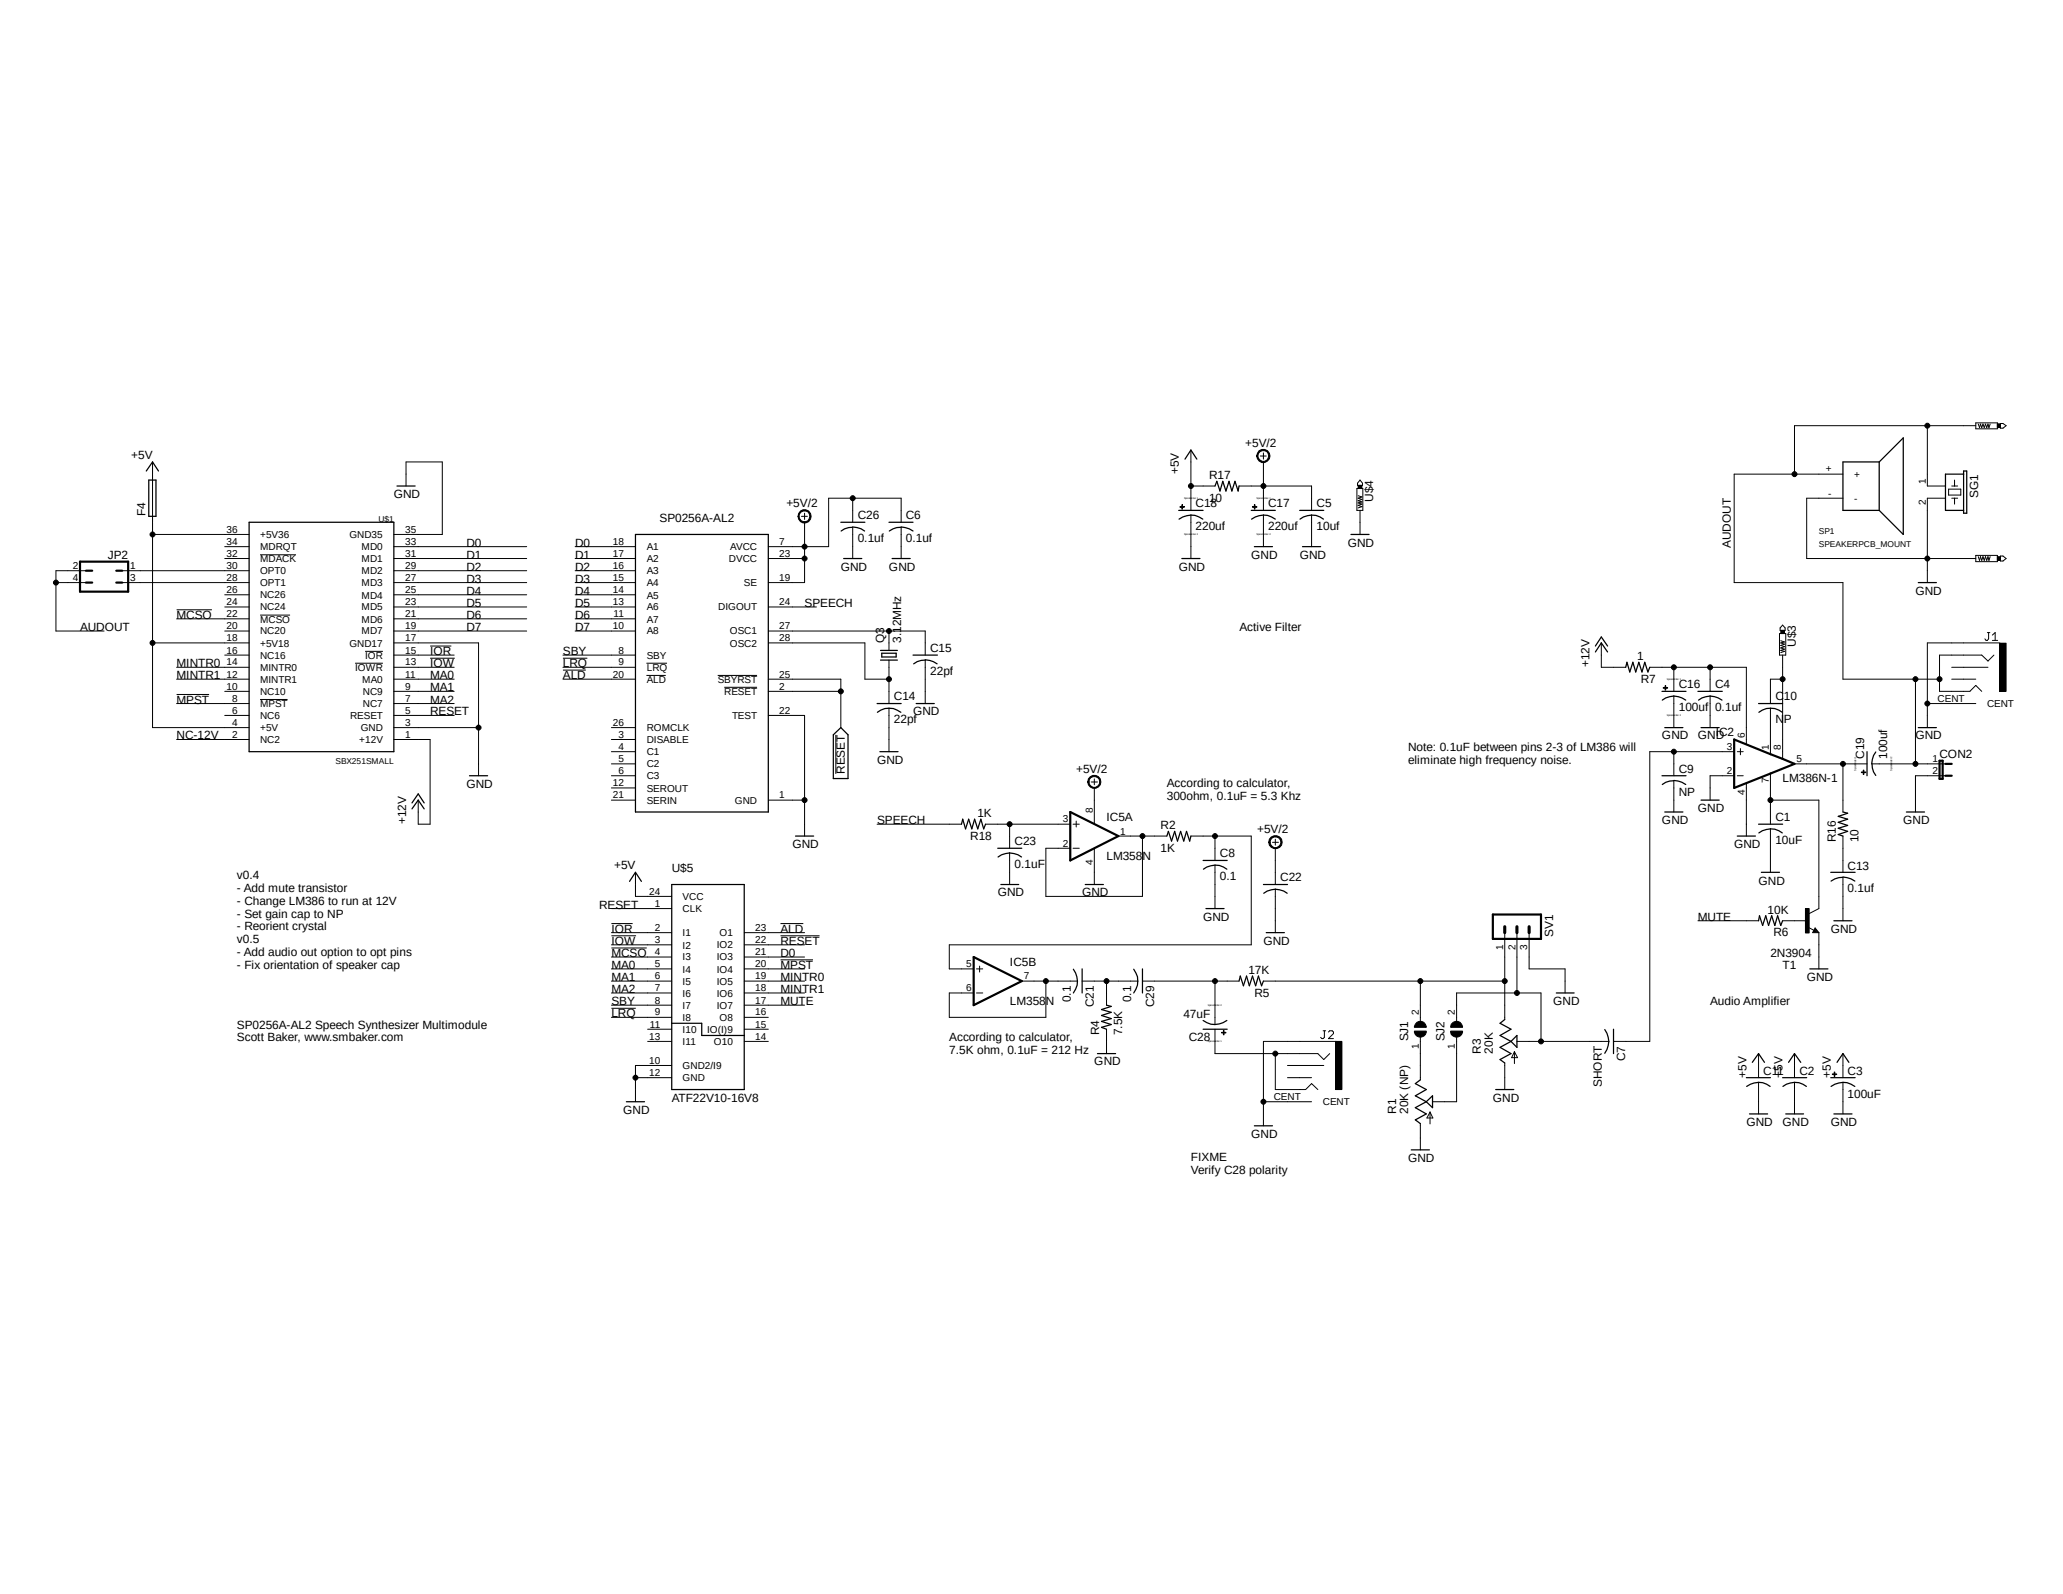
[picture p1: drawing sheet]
<svg xmlns="http://www.w3.org/2000/svg" width="279mm" height="216mm" viewBox="0 0 279 216" stroke-linecap="round" stroke-linejoin="round" font-family="sans-serif">
<path d="M6.4 56.4l266.6 103.1M273 56.4l-266.6 103.1" fill="none" stroke="#fff" stroke-width=".14"/>
<g fill="none" stroke="#000" stroke-width=".14">
<path d="M261 57.7v8.1h2.5M267.6 57.7h-24.6v6.5M267.6 57.3h2.9v.8h-2.9zM267.9 57.4l.2 .5 .1-.5 .2 .5 .2-.5 .1 .5 .2-.5 .2 .5 .1-.5 .2 .5 .1-.5M270.5 57.4h.4v.5h-.4zM270.9 57.4h.4l.4 .3-.4 .3h-.4zM7.6 78.9h4M11.6 77.3h-4v8.2h6.5M16.6 77.3h17.1M16.6 78.9h17.1M20.7 62.6v36h13M20.7 72.4h13"/>
<path d="M30.4 74h3.3M30.4 75.6h3.3M35.2 75.1h4.9M53.3 74h18M53.3 75.6h18M53.3 77.3h18M53.3 78.9h18M55 65.8v-3.2h4.9v9.8h-6.6M77.9 74h8.2M77.9 75.6h8.2M77.9 77.3h8.2M77.9 78.9h8.2"/>
<path d="M104.1 75.6h4.9M108.4 69.2a.89 .89 0 0 1 1.4 .3 .89 .89 0 0 1-.6 1.3 .89 .89 0 0 1-1.1-.9h.1a.74 .74 0 0 1 .9-.7 .74 .74 0 0 1 .5 1 .74 .74 0 0 1-1.1 .3l-.3-.6h-.1l.1-.3zM108.5 69.9h.8M109 70.7v8.2h-4.9M109 69.5v.9M115.5 67.5v3.2M115.5 71.4v4.2M122 70.7v-3.2h-9.8v6.5h-8.1M122 71.4v4.2M159.8 68.6h.6v.1h-.6zM160.1 68.4v.6zM161.3 61v8.1"/>
<path d="M161.3 69.8v5.8M161.3 65.8h3.2M167.8 65.8h9.8v3.3M169.6 68.6h.6v.1h-.6zM169.9 68.4h.1v.6h-.1zM170.5 61a.91 .91 0 0 1 1.4 .4 .91 .91 0 0 1-.6 1.2 .91 .91 0 0 1-1.1-.8h.1a.73 .73 0 0 1 1-.8 .73 .73 0 0 1 .3 1.2 .73 .73 0 0 1-1.2-.1l-.1-.3h-.1zM170.7 61.8h.8M171.1 61.3v.9M171.1 62.6v6.5M171.1 69.8v4.2M177.6 69.8v4.2M183.8 66.2h.8v2.9h-.8z"/>
<path d="M183.9 65.7h.5v.5h-.5zM183.9 67.1l.5 .2-.5 .2 .5 .1-.5 .2 .5 .2-.5 .1 .5 .2-.5 .2 .5 .1-.5 .2M184.2 65l.3 .4v.3h-.6v-.3zM184.2 69.1v3.3M249.6 64.2h-14.7v14.7h14.7v13.1h13.1M249.6 67.5h-4.9v8.1h22.9M263.5 67.5h-2.5v11.4M263.9 66.3h1.7v.8h-1.7zM264.3 65.8h.8M264.3 67.5h.8M264.7 65v.8M264.7 67.5v.8"/>
<path d="M267.6 75.2h2.9v.9h-2.9zM267.9 75.4l.2 .5 .1-.5 .2 .5 .2-.5 .1 .5 .2-.5 .2 .5 .1-.5 .2 .5 .1-.5M270.5 75.4h.4v.5h-.4zM270.9 75.3h.4l.4 .3-.4 .4h-.4zM20.7 87.1h13M23.9 82.6h4.8M23.9 94.1h4.4M23.9 83.8h9.8M23.9 90.4h9.8M23.9 92h9.8M23.9 95.3h9.8M30.4 80.6h3.3"/>
<path d="M30.4 82.2h3.3M30.4 85.5h3.3M30.4 88.7h3.3M30.4 93.6h3.3M30.4 96.9h3.3M35.2 94.7h3.7M35.2 83.3h4.1M48.1 89.8h3.8M49.4 88.2h2.5M53.3 80.6h18M53.3 82.2h18M53.3 83.8h18"/>
<path d="M53.3 85.5h18M53.3 88.7h8.2M53.3 90.4h8.2M53.3 92h8.2M53.3 98.6h11.5M53.3 87.1h11.5v18M53.3 93.6h8.2M53.3 96.9h8.2M53.3 95.3h8.2M58.3 89.2h3.3M58.3 87.5h2.8M76.2 90.8h3.1"/>
<path d="M76.2 89.2h3.3M76.2 88.7h9.9M76.2 90.4h9.9M76.2 92h9.9M77.9 80.6h8.2M77.9 82.2h8.2M77.9 83.8h8.2M77.9 85.5h8.2M82.8 98.6h3.3M87.5 89.8h2.8M87.5 91.5h2.7M97.2 91.5h5.3"/>
<path d="M98.1 93.1h4.4M104.1 82.2h6.5M104.1 85.5h21.2v3.2M104.1 92h9.8v6.6M104.1 87.1h13v4.9h3.3M104.1 93.6h9.8M104.1 96.9h4.9v16.3M113.2 99.5v5.3M120.4 85.5v2.6M120.4 89.4v5.9M120.4 95.9v5.9M125.3 89.4v5.9"/>
<path d="M216.9 87.1v3.3h3.3M223.4 90.4h13.1v10.4M225.3 93.1h.5v.1h-.5zM225.5 92.9h.1v.6h-.1zM226.7 90.4v3.2M226.7 94.3v4.3M231.6 90.4v3.2M231.6 94.3v4.3M239.8 95.9v6.3M241 85.8h.9v2.9h-.9zM241.2 85.4h.5v.4h-.5zM241.2 86.8l.5 .2-.5 .1 .5 .1-.5 .2 .5 .2-.5 .2 .5 .1-.5 .2 .5 .1-.5 .2"/>
<path d="M241.4 92h-1.6v3.3M241.4 88.7v14.1M241.4 84.7l.4 .3v.4h-.7v-.4zM259.4 92v11.5M261 95.3h6.6M264.3 90.4h4.9M264.3 92h3.3M269.2 85.7h.3M269.3 85.7v.8l-.1 .2h-.2l-.2-.2M269.8 86.7h.8M269.8 86l.4-.3v1M270 88.7l-.8 .8-.8-.8h-5.7v4.9h4.1l.8-.8 .8 .8"/>
<path d="M270.8 87.1h.9v6.5h-.9zM270.8 87.1h-9.8v11.5M23.9 100.2h9.8M53.3 100.2h5v11.4h-1.7v-3.2M82.8 101.8h3.3M82.8 103.5h3.3M82.8 105.1h3.3M82.8 106.7h3.3M82.8 108.4h3.3M82.8 100.2h3.3M86.1 118.2v3.2h4.9M104.1 108.4h4.9"/>
<path d="M118.8 111.6h11.4M133.5 111.6h11.4M136.7 111.6v3.3M136.7 115.5v4.3M145.3 111.6h.9M145.3 114.9h.9M145.8 111.2v.8M147.7 105.2a.89 .89 0 0 1 1.3 .3 .89 .89 0 0 1-.6 1.3 .89 .89 0 0 1-1.1-.9h.2a.74 .74 0 0 1 .9-.7 .74 .74 0 0 1 .5 1 .74 .74 0 0 1-1.2 .3l-.2-.3v-.3h-.2l.1-.4zM147.8 105.9h.8M148.2 105.5v.8M148.2 106.7v4.9M148.2 114.9v4.9"/>
<path d="M151.5 113.2h6.5M154.7 113.2v8.2h-13.1v-6.5h3.3M161.3 113.2h8.2v14.8h-40.9v3.2h3.3M164.5 113.2v3.3M164.5 117.2v5.9M172.2 113.4a.91 .91 0 0 1 1.4 .3 .91 .91 0 0 1-.6 1.3 .91 .91 0 0 1-1.2-.9h.2a.73 .73 0 0 1 1-.8 .73 .73 0 0 1 .3 1.2 .73 .73 0 0 1-1.2-.1l-.1-.3h-.2l.1-.4zM172.3 114.1h.8M172.7 113.7v.8M172.7 114.9v4.9M226.7 101.8v3.3M226.7 105.7v4.3M234.9 101.8h-11.5v39.3h-4.9"/>
<path d="M234.9 105.1h-3.3v3.3M235.3 101.8h.8M235.3 105.1h.8M235.7 101.4v.8M236.5 106.1v7.1M239.8 108.4h6.5v14.7l-1.3 .6M239.8 104.8v6.8M239.8 112.3v5.9M243 103.5h9.9M249.6 103.5v6.5M249.6 113.2v5M249.6 118.8v5.9"/>
<path d="M252.1 104.6h.6h-.6zM252.3 104.3h.1v.6h-.1zM253.5 103.5h10M263.5 105.1h-4.1v4.9M82.8 126.7h3.3M82.8 125.1h2.9M82.8 136.6h3.3M82.8 128.4h4.8M82.8 131.2h8.2M82.8 134.5h8.2M82.8 132.9h8.2M82.8 123.1h8.2"/>
<path d="M82.8 126.3h8.2M82.8 128h8.2M82.8 129.6h8.2M82.8 136.1h8.2M82.8 137.8h8.2M87.7 139.4h3.3M100.8 131.2h8.2M100.8 134.5h8.2M100.8 132.9h8.2M100.8 126.3h8.2M100.8 128h8.2M100.8 129.6h8.2"/>
<path d="M100.8 136.1h8.2M100.8 137.8h3.3M100.8 139.4h3.3M105.7 126.7h5.3M105.7 125.1h3.1M105.7 130h4.4M132.2 131.2h.9M132.2 134.5h.9M132.7 130.9v.8M138.4 132.9h7.5M141.6 132.9v4.9h-13v-3.3h3.3M146.6 132.9h7.5"/>
<path d="M149.9 132.9v3.2M149.9 139.4v3.3M154.7 132.9h13.1M164.5 139.4v3.3h14l.8 .8 .8-.8M164.5 132.9v5.9M165.4 139.8h.6v.1h-.6zM165.7 139.6h.1v.6h-.1zM171.1 132.9h32.7M172.7 120.4v5.9M179.2 139.6h.3M179.4 139.6v.9l-.2 .2h-.2l-.1-.2M179.9 139.8l.2-.2h.3l.2 .2v.2l-.7 .7h.7"/>
<path d="M191.6 139.7h1.6a.8 .8 0 0 1-.8 .8 .8 .8 0 0 1-.8-.8zM191.9 138.5a.8 .8 0 0 1 .8-.1 .8 .8 0 0 1 .5 .7h-1.6l.1-.4zM192.4 132.9v5.4M196.5 139.7h1.6a.8 .8 0 0 1-.8 .8 .8 .8 0 0 1-.8-.8zM196.6 138.7a.82 .82 0 0 1 .9-.3 .82 .82 0 0 1 .6 .7h-1.6zM197.3 138.3v-3.8h11.4v6.6M203.8 126.3v11.8M205.4 126.3v8.2M207.1 126.3v4.9h4.9v3.3M230 124.7h8.2M241.4 124.7h3.3M244.5 123.1h.5v3.3h-.5z"/>
<path d="M244.9 125.6l.8 .4M245.8 125.7l.5 .6h-.8zM246.3 126.3v4.9M86.1 146h4.9M87.7 141.1h3.3M91 144.3h-4.9v4.9M100.8 141.1h3.3M171.1 149.2h6.5M172.7 142.7v4.9h4.1l.8-.8 .9 .8M174.4 144.3h4.9M174.4 146h3.2M180.9 141.1h.8v6.5h-.8z"/>
<path d="M180.9 141.1h-9.8v11.4M192.4 140.5v5.8M192.4 152.2v3.5M193.7 150.6v1.6M193.7 150.6l.4 .8h-.8zM197.3 140.5v8.7h-3.3M203.8 144v3.6M205.1 142.5v1.6M205.1 142.5l.4 .8h-.8zM205.4 141.1h12.5M238.2 142.7v3.3M238.2 146.6v4.3"/>
<path d="M243 142.7v3.3M243 146.6v4.3M248.2 145.5h.6h-.6zM248.4 145.2h.1v.6h-.1zM249.6 142.7v3.3M249.6 146.6v4.3"/>
<circle cx="261" cy="57.7" r=".33"/>
<circle cx="7.6" cy="78.9" r=".33"/>
<circle cx="20.7" cy="72.4" r=".33"/>
<circle cx="109" cy="74" r=".33"/>
<circle cx="109" cy="75.6" r=".33"/>
<circle cx="115.5" cy="67.5" r=".33"/>
<circle cx="161.3" cy="65.8" r=".33"/>
<circle cx="171.1" cy="65.8" r=".33"/>
<circle cx="243" cy="64.2" r=".33"/>
<circle cx="261" cy="75.6" r=".33"/>
<circle cx="20.7" cy="87.1" r=".33"/>
<circle cx="64.8" cy="98.6" r=".33"/>
<circle cx="113.9" cy="93.6" r=".33"/>
<circle cx="120.4" cy="92" r=".33"/>
<circle cx="120.4" cy="85.5" r=".33"/>
<circle cx="226.7" cy="90.4" r=".33"/>
<circle cx="231.6" cy="90.4" r=".33"/>
<circle cx="241.4" cy="92" r=".33"/>
<circle cx="259.4" cy="92" r=".33"/>
<circle cx="261" cy="95.3" r=".33"/>
<circle cx="262.7" cy="92" r=".33"/>
<circle cx="109" cy="108.4" r=".33"/>
<circle cx="136.7" cy="111.6" r=".33"/>
<circle cx="154.7" cy="113.2" r=".33"/>
<circle cx="164.6" cy="113.2" r=".33"/>
<circle cx="226.7" cy="101.8" r=".33"/>
<circle cx="239.8" cy="108.4" r=".33"/>
<circle cx="249.6" cy="103.5" r=".33"/>
<circle cx="259.4" cy="103.5" r=".33"/>
<circle cx="141.7" cy="132.9" r=".33"/>
<circle cx="149.9" cy="132.9" r=".33"/>
<circle cx="164.6" cy="132.9" r=".33"/>
<circle cx="192.4" cy="132.9" r=".33"/>
<circle cx="203.8" cy="132.9" r=".33"/>
<circle cx="205.4" cy="134.5" r=".33"/>
<circle cx="86.1" cy="146" r=".33"/>
<circle cx="171.1" cy="149.2" r=".33"/>
<circle cx="172.7" cy="142.7" r=".33"/>
<circle cx="208.7" cy="141.1" r=".33"/>
</g>
<g fill="none" stroke="#000" stroke-width=".17">
<path d="M19.8 63.8l.9-1.2 .8 1.2M20.2 65h.9v4.9h-.9zM33.7 70.7h19.6v31.1h-19.6zM53.8 65.8h2.4M86.1 72.4h18v37.6h-18zM113.9 70.7h3.2M114.3 75.6h2.4M115.5 71.4l1.1 .2 .5 .3M115.5 71.4l-1.1 .2-.5 .3M120.4 70.7h3.3M120.8 75.6h2.5M122 71.4l1.1 .2 .6 .3"/>
<path d="M122 71.4l-.5 .1-1.1 .4M159.6 69.1h3.3M159.7 70.3a2.63 2.63 0 0 1 3.2 0M160.1 75.6h2.4M160.5 62.2l.8-1.2 .8 1.2M164.5 65.8l.3-.6 .4 1.3 .4-1.3 .4 1.3 .5-1.3 .3 1.3 .5-1.3 .4 1.3 .1-.7M169.5 69.1h3.2M169.5 70.3a2.63 2.63 0 0 1 3.2 0M169.9 74h2.4M176 69.1h3.3M176.1 70.3a2.56 2.56 0 0 1 3.1 0M176.4 74h2.5"/>
<path d="M183 72.4h2.4M254.5 62.6h-4.9v6.5h4.9M254.5 62.6v6.5M254.5 62.6l3.3-3.3v13.1l-3.3-3.3M259.8 78.9h2.5M265.9 64.2h-2.4v4.9h2.4M265.9 63.8h.5v5.7h-.5zM112.9 99.5l1-.9 1 .9v6h-2zM118.8 95.3h3.2M118.8 96.5a2.56 2.56 0 0 1 3.2 0M119.3 88.1h2.2M119.3 89.4h2.2"/>
<path d="M119.4 88.5h2v.5h-2zM123.7 88.7h3.3M124.1 95.3h2.4M125.3 89.4l1.1 .2 .5 .3M125.3 89.4l-1.1 .2-.5 .3M216.1 88.3l.8-1.2 .8 1.2M216.1 87.5l.8-1.2 .8 1.2M220.2 90.4l.1-.7 .4 1.3 .4-1.3 .4 1.3 .5-1.3 .4 1.3 .4-1.3 .4 1.3 .2-.6M225.1 93.6h3.2M225.1 94.8a2.56 2.56 0 0 1 3.2 0M225.5 98.6h2.4M230 93.6h3.3"/>
<path d="M230 94.8a2.56 2.56 0 0 1 3.2 0M230.4 98.6h2.4M238.2 95.3h3.2M238.2 96.5a2.56 2.56 0 0 1 3.2 0M259.8 98.6h2.5M55.8 109.6l.8-1.2 .8 1.2M55.8 108.8l.8-1.3 .8 1.3M63.6 105.1h2.4M85.3 119.4l.8-1.2 .8 1.2M91 119.8h9.8v27.8h-9.8zM107.7 113.2h2.5M119.2 101.8h2.4"/>
<path d="M130.2 111.6l.2-.6 .4 1.3 .4-1.3 .4 1.3 .4-1.3 .4 1.3 .4-1.3 .4 1.3 .3-.7M135.1 114.9h3.3M135.2 116.1a2.56 2.56 0 0 1 3.1 0M135.6 119.8h2.4M147 119.8h2.4M158 113.2l.2-.6 .5 1.3 .4-1.3 .4 1.3 .4-1.3 .4 1.3 .4-1.3 .4 1.3 .2-.7M162.9 116.5h3.3M163 117.7a2.56 2.56 0 0 1 3.2 0M171.1 119.8h3.3M225.1 105.1h3.2M225.5 110h2.4M226.7 105.7l1.1 .3 .5 .3"/>
<path d="M226.7 105.7l-1.1 .3-.5 .3M230.4 108.4h2.4M235.3 113.2h2.4M238.2 111.6h3.2M238.2 112.8a2.56 2.56 0 0 1 3.2 0M238.5 118.2h2.5M247.9 118.2h3.3M249.6 118.8l1.1 .2 .5 .3M249.6 118.8l-1.1 .2-.5 .3M249.6 110l.6 .2-1.2 .4 1.2 .4-1.2 .4 1.2 .4-1.2 .4 1.2 .4-1.2 .4 .6 .2M252.9 101.8v3.3M253.5 103.5l.2 1.1 .3 .4"/>
<path d="M254 101.9l-.3 .4-.2 1.2M258.2 110h2.4M91 138.6h4v1.7h5.8M145.4 131.3a2.63 2.63 0 0 1 0 3.2M146.6 131.2v3.3M149.9 136.1l.6 .2-1.3 .4 1.3 .4-1.3 .4 1.3 .5-1.3 .3 1.3 .5-1.3 .3 .7 .3M153.5 131.3a2.63 2.63 0 0 1 0 3.2M154.7 131.2v3.3M162.9 138.2a2.63 2.63 0 0 0 3.3 0M162.9 139.4h3.3M163.3 123.1h2.5M167.8 132.9l.2-.7 .4 1.3 .4-1.3 .4 1.3 .4-1.3 .5 1.3 .3-1.3 .5 1.3 .2-.6"/>
<path d="M171.2 121a2.56 2.56 0 0 1 3.1 0M171.5 126.3h2.4M203.8 138.1l-.6 .5 1.4 .8-1.4 .9 1.4 .8M210.8 134.5h2.4M217.3 139.4a2.63 2.63 0 0 1 0 3.3M218.5 139.4v3.3M238.2 124.7l.1-.7 .4 1.3 .4-1.3 .4 1.3 .4-1.3 .5 1.3 .3-1.3 .5 1.3 .2-.6M245.1 131.2h2.5M245.8 126l.1 .2h-.2l.1-.3 .4 .3h-.5M248.4 124.7h2.4M84.8 149.2h2.5M148.6 142.7h2.5"/>
<path d="M169.9 152.5h2.4M191.1 155.7h2.5M192.4 146.3l-.7 .5 1.5 .8-1.5 .8 1.5 .8M193.2 149.2l-1.5 .8 1.5 .9-1.5 .8 .7 .5M193.2 149.2l.8-.8v1.6zM202.6 147.6h2.4M204.6 141.1l-1.4 .8 1.4 .8-1.4 .8 .6 .5M205.4 140.3v1.6l-.8-.8zM236.5 146h3.3M236.6 147.2a2.56 2.56 0 0 1 3.1 0M236.9 150.9h2.5M237.3 143.9l.9-1.2 .8 1.2"/>
<path d="M241.4 146h3.3M241.5 147.2a2.56 2.56 0 0 1 3.1 0M241.9 150.9h2.4M242.2 143.9l.8-1.2 .9 1.2M247.9 146h3.3M248 147.2a2.63 2.63 0 0 1 3.2 0M248.4 150.9h2.4M248.8 143.9l.8-1.2 .8 1.2"/>
</g>
<g fill="#000">
<path d="M270.5 57.4h.4v.5h-.4z" fill-rule="evenodd"/>
<path d="M108.4 69.2a.89 .89 0 0 1 1.4 .3 .89 .89 0 0 1-.6 1.3 .89 .89 0 0 1-1.1-.9h.1a.74 .74 0 0 1 .9-.7 .74 .74 0 0 1 .5 1 .74 .74 0 0 1-1.1 .3l-.3-.6h-.1l.1-.3z" fill-rule="evenodd"/>
<path d="M159.8 68.6h.6v.1h-.6z" fill-rule="evenodd"/>
<path d="M160.1 68.4v.6z" fill-rule="evenodd"/>
<path d="M169.6 68.6h.6v.1h-.6z" fill-rule="evenodd"/>
<path d="M169.9 68.4h.1v.6h-.1z" fill-rule="evenodd"/>
<path d="M170.5 61a.91 .91 0 0 1 1.4 .4 .91 .91 0 0 1-.6 1.2 .91 .91 0 0 1-1.1-.8h.1a.73 .73 0 0 1 1-.8 .73 .73 0 0 1 .3 1.2 .73 .73 0 0 1-1.2-.1l-.1-.3h-.1z" fill-rule="evenodd"/>
<path d="M183.9 65.7h.5v.5h-.5z" fill-rule="evenodd"/>
<path d="M270.5 75.4h.4v.5h-.4z" fill-rule="evenodd"/>
<path d="M225.3 93.1h.5v.1h-.5z" fill-rule="evenodd"/>
<path d="M225.5 92.9h.1v.6h-.1z" fill-rule="evenodd"/>
<path d="M241.2 85.4h.5v.4h-.5z" fill-rule="evenodd"/>
<path d="M270.8 87.1h.9v6.5h-.9z" fill-rule="evenodd"/>
<path d="M147.7 105.2a.89 .89 0 0 1 1.3 .3 .89 .89 0 0 1-.6 1.3 .89 .89 0 0 1-1.1-.9h.2a.74 .74 0 0 1 .9-.7 .74 .74 0 0 1 .5 1 .74 .74 0 0 1-1.2 .3l-.2-.3v-.3h-.2l.1-.4z" fill-rule="evenodd"/>
<path d="M172.2 113.4a.91 .91 0 0 1 1.4 .3 .91 .91 0 0 1-.6 1.3 .91 .91 0 0 1-1.2-.9h.2a.73 .73 0 0 1 1-.8 .73 .73 0 0 1 .3 1.2 .73 .73 0 0 1-1.2-.1l-.1-.3h-.2l.1-.4z" fill-rule="evenodd"/>
<path d="M252.1 104.6h.6h-.6z" fill-rule="evenodd"/>
<path d="M252.3 104.3h.1v.6h-.1z" fill-rule="evenodd"/>
<path d="M165.4 139.8h.6v.1h-.6z" fill-rule="evenodd"/>
<path d="M165.7 139.6h.1v.6h-.1z" fill-rule="evenodd"/>
<path d="M191.9 138.5a.8 .8 0 0 1 .8-.1 .8 .8 0 0 1 .5 .7h-1.6l.1-.4z" fill-rule="evenodd"/>
<path d="M191.6 139.7h1.6a.8 .8 0 0 1-.8 .8 .8 .8 0 0 1-.8-.8z" fill-rule="evenodd"/>
<path d="M196.6 138.7a.82 .82 0 0 1 .9-.3 .82 .82 0 0 1 .6 .7h-1.6z" fill-rule="evenodd"/>
<path d="M196.5 139.7h1.6a.8 .8 0 0 1-.8 .8 .8 .8 0 0 1-.8-.8z" fill-rule="evenodd"/>
<path d="M244.5 123.1h.5v3.3h-.5z" fill-rule="evenodd"/>
<path d="M180.9 141.1h.8v6.5h-.8z" fill-rule="evenodd"/>
<path d="M248.2 145.5h.6h-.6z" fill-rule="evenodd"/>
<path d="M248.4 145.2h.1v.6h-.1z" fill-rule="evenodd"/>
<circle cx="261" cy="57.7" r=".33"/>
<circle cx="7.6" cy="78.9" r=".33"/>
<circle cx="20.7" cy="72.4" r=".33"/>
<circle cx="109" cy="74" r=".33"/>
<circle cx="109" cy="75.6" r=".33"/>
<circle cx="115.5" cy="67.5" r=".33"/>
<circle cx="161.3" cy="65.8" r=".33"/>
<circle cx="171.1" cy="65.8" r=".33"/>
<circle cx="243" cy="64.2" r=".33"/>
<circle cx="261" cy="75.6" r=".33"/>
<circle cx="20.7" cy="87.1" r=".33"/>
<circle cx="64.8" cy="98.6" r=".33"/>
<circle cx="113.9" cy="93.6" r=".33"/>
<circle cx="120.4" cy="92" r=".33"/>
<circle cx="120.4" cy="85.5" r=".33"/>
<circle cx="226.7" cy="90.4" r=".33"/>
<circle cx="231.6" cy="90.4" r=".33"/>
<circle cx="241.4" cy="92" r=".33"/>
<circle cx="259.4" cy="92" r=".33"/>
<circle cx="261" cy="95.3" r=".33"/>
<circle cx="262.7" cy="92" r=".33"/>
<circle cx="109" cy="108.4" r=".33"/>
<circle cx="136.7" cy="111.6" r=".33"/>
<circle cx="154.7" cy="113.2" r=".33"/>
<circle cx="164.6" cy="113.2" r=".33"/>
<circle cx="226.7" cy="101.8" r=".33"/>
<circle cx="239.8" cy="108.4" r=".33"/>
<circle cx="249.6" cy="103.5" r=".33"/>
<circle cx="259.4" cy="103.5" r=".33"/>
<circle cx="141.7" cy="132.9" r=".33"/>
<circle cx="149.9" cy="132.9" r=".33"/>
<circle cx="164.6" cy="132.9" r=".33"/>
<circle cx="192.4" cy="132.9" r=".33"/>
<circle cx="203.8" cy="132.9" r=".33"/>
<circle cx="205.4" cy="134.5" r=".33"/>
<circle cx="86.1" cy="146" r=".33"/>
<circle cx="171.1" cy="149.2" r=".33"/>
<circle cx="172.7" cy="142.7" r=".33"/>
<circle cx="208.7" cy="141.1" r=".33"/>
</g>
<path d="M10.8 76.1h6.6v4h-6.6zM11.6 77.3h.9M11.6 78.9h.9M15.7 77.3h.9M15.7 78.9h.9M144.9 110l6.6 3.2-6.6 3.3zM234.9 100.2l8.1 3.3-8.1 3.2zM262.7 103h.4v2.5h-.4zM263.5 103.5h.8M263.5 105.1h.8M131.9 129.6l6.5 3.3-6.5 3.2zM202.2 123.9h6.5v3.3h-6.5z" fill="none" stroke="#000" stroke-width=".3"/>
<path d="M203.8 125.5v.8M205.4 125.5v.8M207.1 125.5v.8" fill="none" stroke="#000" stroke-width=".42"/>
<g font-size="1.6">
<text x="17.8" y="62.1">+5V</text>
<text x="159.6" y="64.2" transform="rotate(-90 159.6 64.2)">+5V</text>
<text x="163.7" y="64.9">R17</text>
<text x="168.7" y="60.5">+5V/2</text>
<text x="19.7" y="69.9" transform="rotate(-90 19.7 69.9)">F4</text>
<text x="53.3" y="67.5">GND</text>
<text x="89.3" y="70.7">SP0256A-AL2</text>
<text x="106.5" y="68.7">+5V/2</text>
<text x="116.2" y="70.4">C26</text>
<text x="122.7" y="70.4">C6</text>
<text x="161.9" y="71.8">220uf</text>
<text x="161.9" y="68.7">C18</text>
<text x="163.7" y="68">10</text>
<text x="171.7" y="71.8">220uf</text>
<text x="171.7" y="68.7">C17</text>
<text x="178.3" y="68.7">C5</text>
<text x="178.3" y="71.8">10uf</text>
<text x="186" y="67.9" transform="rotate(-90 186 67.9)">U$4</text>
<text x="267.9" y="67.4" transform="rotate(-90 267.9 67.4)">SG1</text>
<text x="14.6" y="75.6">JP2</text>
<text x="63.2" y="74">D0</text>
<text x="63.2" y="75.6">D1</text>
<text x="63.2" y="77.3">D2</text>
<text x="77.9" y="74">D0</text>
<text x="77.9" y="75.6">D1</text>
<text x="77.9" y="77.3">D2</text>
<text x="113.9" y="77.3">GND</text>
<text x="116.2" y="73.4">0.1uf</text>
<text x="120.4" y="77.3">GND</text>
<text x="122.7" y="73.4">0.1uf</text>
<text x="159.6" y="77.3">GND</text>
<text x="169.5" y="75.6">GND</text>
<text x="176" y="75.6">GND</text>
<text x="182.5" y="74">GND</text>
<text x="234.4" y="74.2" transform="rotate(-90 234.4 74.2)">AUDOUT</text>
<text x="23.9" y="83.8">MCSO</text>
<text x="63.2" y="78.9">D3</text>
<text x="63.2" y="80.6">D4</text>
<text x="63.2" y="82.2">D5</text>
<text x="63.2" y="83.8">D6</text>
<text x="77.9" y="78.9">D3</text>
<text x="77.9" y="80.6">D4</text>
<text x="77.9" y="82.2">D5</text>
<text x="77.9" y="83.8">D6</text>
<text x="109" y="82.2">SPEECH</text>
<text x="259.4" y="80.6">GND</text>
<text x="10.8" y="85.5">AUDOUT</text>
<text x="58.3" y="88.7">IOR</text>
<text x="63.2" y="85.5">D7</text>
<text x="76.2" y="88.7">SBY</text>
<text x="77.9" y="85.5">D7</text>
<text x="119.8" y="87.1" transform="rotate(-90 119.8 87.1)">Q3</text>
<text x="122" y="87.1" transform="rotate(-90 122 87.1)">3.12MHz</text>
<text x="126" y="88.3">C15</text>
<text x="167.9" y="85.5">Active Filter</text>
<text x="221.7" y="89.4">1</text>
<text x="243.2" y="87.6" transform="rotate(-90 243.2 87.6)">U$3</text>
<text x="23.9" y="95.3">MPST</text>
<text x="23.9" y="90.4">MINTR0</text>
<text x="23.9" y="92">MINTR1</text>
<text x="58.3" y="90.4">IOW</text>
<text x="58.3" y="92">MA0</text>
<text x="58.3" y="93.6">MA1</text>
<text x="58.3" y="95.3">MA2</text>
<text x="76.2" y="92">ALD</text>
<text x="76.2" y="90.4">LRQ</text>
<text x="121.1" y="94.9">C14</text>
<text x="126" y="91.4">22pf</text>
<text x="215.3" y="90.4" transform="rotate(-90 215.3 90.4)">+12V</text>
<text x="222.2" y="92.5">R7</text>
<text x="227.4" y="93.2">C16</text>
<text x="232.3" y="93.2">C4</text>
<text x="240.5" y="94.9">C10</text>
<text x="23.9" y="100.2">NC-12V</text>
<text x="58.3" y="96.9">RESET</text>
<text x="121.1" y="98">22pf</text>
<text x="123.7" y="96.9">GND</text>
<text x="190.7" y="101.7">Note: 0.1uF between pins 2-3 of LM386 will</text>
<text x="225.1" y="100.2">GND</text>
<text x="227.4" y="96.4">100uf 0.1uf</text>
<text x="230" y="100.2">GND</text>
<text x="232.4" y="99.7">IC2</text>
<text x="240.5" y="98">NP</text>
<text x="259.4" y="100.2">GND</text>
<text x="63.2" y="106.7">GND</text>
<text x="114.4" y="104.8" transform="rotate(-90 114.4 104.8)">RESET</text>
<text x="118.8" y="103.5">GND</text>
<text x="145.8" y="104.7">+5V/2</text>
<text x="158" y="106.6">According to calculator,</text>
<text x="190.7" y="103.5">eliminate high frequency noise.</text>
<text x="227.4" y="107.8">NP</text>
<text x="227.4" y="104.7">C9</text>
<text x="241.4" y="105.9">LM386N-1</text>
<text x="252.5" y="102.8" transform="rotate(-90 252.5 102.8)">C19</text>
<text x="255.6" y="102.8" transform="rotate(-90 255.6 102.8)">100uf</text>
<text x="262.7" y="102.6">CON2</text>
<text x="55" y="111.6" transform="rotate(-90 55 111.6)">+12V</text>
<text x="118.8" y="111.6">SPEECH</text>
<text x="131.4" y="113.7">R18</text>
<text x="132.4" y="110.7">1K</text>
<text x="149.9" y="111.2">IC5A</text>
<text x="157.2" y="112.3">R2</text>
<text x="158" y="108.4">300ohm, 0.1uF = 5.3 Khz</text>
<text x="170.3" y="112.9">+5V/2</text>
<text x="225.1" y="111.6">GND</text>
<text x="230" y="110">GND</text>
<text x="240.5" y="111.2">C1</text>
<text x="257.8" y="111.6">GND</text>
<text x="32.1" y="119.1">v0.4</text>
<text x="83.2" y="117.7">+5V</text>
<text x="91" y="118.2">U$5</text>
<text x="107.3" y="114.9">GND</text>
<text x="137.4" y="117.6">0.1uF</text>
<text x="137.4" y="114.5">C23</text>
<text x="149.9" y="116.5">LM358N</text>
<text x="157.2" y="115.4">1K</text>
<text x="165.2" y="116.1">C8</text>
<text x="165.2" y="119.2">0.1</text>
<text x="173.4" y="119.4">C22</text>
<text x="234.9" y="114.9">GND</text>
<text x="238.2" y="119.8">GND</text>
<text x="240.5" y="114.3">10uF</text>
<text x="248.6" y="114.1" transform="rotate(-90 248.6 114.1)">R16</text>
<text x="250.2" y="117.8">C13</text>
<text x="251.7" y="114.1" transform="rotate(-90 251.7 114.1)">10</text>
<text x="32.1" y="120.8">- Add mute transistor</text>
<text x="32.1" y="122.6">- Change LM386 to run at 12V</text>
<text x="32.1" y="124.3">- Set gain cap to NP</text>
<text x="81.2" y="123.1">RESET</text>
<text x="135.1" y="121.4">GND</text>
<text x="146.6" y="121.4">GND</text>
<text x="162.9" y="124.7">GND</text>
<text x="230" y="124.7">MUTE</text>
<text x="239.4" y="123.7">10K</text>
<text x="250.2" y="120.9">0.1uf</text>
<text x="32.1" y="126">- Reorient crystal</text>
<text x="32.1" y="127.8">v0.5</text>
<text x="32.1" y="129.5">- Add audio out option to opt pins</text>
<text x="32.1" y="131.2">- Fix orientation of speaker cap</text>
<text x="82.8" y="126.3">IOR</text>
<text x="82.8" y="128">IOW</text>
<text x="82.8" y="129.6">MCSO</text>
<text x="82.8" y="131.2">MA0</text>
<text x="105.7" y="128">RESET</text>
<text x="105.7" y="129.6">D0</text>
<text x="105.7" y="126.3">ALD</text>
<text x="105.7" y="131.2">MPST</text>
<text x="136.8" y="130.9">IC5B</text>
<text x="169.1" y="131.9">17K</text>
<text x="171.1" y="128">GND</text>
<text x="210.4" y="126.9" transform="rotate(-90 210.4 126.9)">SV1</text>
<text x="239.8" y="129.6">2N3904</text>
<text x="240.2" y="126.8">R6</text>
<text x="241.4" y="131.2">T1</text>
<text x="247.9" y="126.3">GND</text>
<text x="82.8" y="137.8">LRQ</text>
<text x="82.8" y="136.1">SBY</text>
<text x="82.8" y="132.9">MA1</text>
<text x="82.8" y="134.5">MA2</text>
<text x="105.7" y="132.9">MINTR0</text>
<text x="105.7" y="134.5">MINTR1</text>
<text x="105.7" y="136.1">MUTE</text>
<text x="136.8" y="136.1">LM358N</text>
<text x="145" y="135.8" transform="rotate(-90 145 135.8)">0.1</text>
<text x="148.1" y="136.4" transform="rotate(-90 148.1 136.4)">C21</text>
<text x="153.2" y="135.8" transform="rotate(-90 153.2 135.8)">0.1</text>
<text x="156.3" y="136.4" transform="rotate(-90 156.3 136.4)">C29</text>
<text x="160.3" y="137.9">47uF</text>
<text x="169.9" y="135">R5</text>
<text x="210.4" y="136.1">GND</text>
<text x="231.6" y="136.1">Audio Amplifier</text>
<text x="244.7" y="132.9">GND</text>
<text x="32.1" y="139.3">SP0256A-AL2 Speech Synthesizer Multimodule</text>
<text x="32.1" y="141.1">Scott Baker, www.smbaker.com</text>
<text x="128.6" y="141">According to calculator,</text>
<text x="128.6" y="142.7">7.5K ohm, 0.1uF = 212 Hz</text>
<text x="148.9" y="140.3" transform="rotate(-90 148.9 140.3)">R4</text>
<text x="152" y="140.3" transform="rotate(-90 152 140.3)">7.5K</text>
<text x="161" y="141">C28</text>
<text x="190.7" y="141.1" transform="rotate(-90 190.7 141.1)">SJ1</text>
<text x="195.6" y="141.1" transform="rotate(-90 195.6 141.1)">SJ2</text>
<text x="200.5" y="142.7" transform="rotate(-90 200.5 142.7)">R3</text>
<text x="202.2" y="142.7" transform="rotate(-90 202.2 142.7)">20K</text>
<text x="220.1" y="143.7" transform="rotate(-90 220.1 143.7)">C7</text>
<text x="91" y="149.2">ATF22V10-16V8</text>
<text x="148.2" y="144.3">GND</text>
<text x="202.2" y="149.2">GND</text>
<text x="217" y="147.2" transform="rotate(-90 217 147.2)">SHORT</text>
<text x="236.5" y="146" transform="rotate(-90 236.5 146)">+5V</text>
<text x="238.8" y="145.5">C11</text>
<text x="241.4" y="146" transform="rotate(-90 241.4 146)">+5V</text>
<text x="243.7" y="145.5">C2</text>
<text x="247.9" y="146" transform="rotate(-90 247.9 146)">+5V</text>
<text x="250.2" y="145.5">C3</text>
<text x="250.2" y="148.7">100uF</text>
<text x="84.4" y="150.9">GND</text>
<text x="169.5" y="154.1">GND</text>
<text x="189.1" y="150.9" transform="rotate(-90 189.1 150.9)">R1</text>
<text x="190.7" y="150.9" transform="rotate(-90 190.7 150.9)">20K (NP)</text>
<text x="236.5" y="152.5">GND</text>
<text x="241.4" y="152.5">GND</text>
<text x="247.9" y="152.5">GND</text>
<text x="161.3" y="157.3">FIXME</text>
<text x="161.3" y="159">Verify C28 polarity</text>
<text x="190.7" y="157.4">GND</text>
</g>
<g font-size="1.4">
<text x="247.3" y="64">+</text>
<text x="251.1" y="64.7">+</text>
<text x="260.8" y="65.6" transform="rotate(-90 260.8 65.6)">1</text>
<text x="247.6" y="67.3">-</text>
<text x="251.1" y="68">-</text>
<text x="260.8" y="68.5" transform="rotate(-90 260.8 68.5)">2</text>
<text x="9.9" y="77">2</text>
<text x="17.6" y="77">1</text>
<text x="30.7" y="77">30</text>
<text x="30.7" y="75.4">32</text>
<text x="30.7" y="73.8">34</text>
<text x="30.7" y="72.2">36</text>
<text x="35.2" y="77.8">OPT0</text>
<text x="35.2" y="76.2">MDACK</text>
<text x="35.2" y="74.5">MDRQT</text>
<text x="35.2" y="72.9">+5V36</text>
<text x="47.3" y="72.9">GND35</text>
<text x="49" y="77.8">MD2</text>
<text x="49" y="76.2">MD1</text>
<text x="49" y="74.5">MD0</text>
<text x="54.9" y="77">29</text>
<text x="54.9" y="75.4">31</text>
<text x="54.9" y="73.8">33</text>
<text x="54.9" y="72.2">35</text>
<text x="83" y="73.8">18</text>
<text x="83" y="75.4">17</text>
<text x="83" y="77">16</text>
<text x="87.6" y="74.5">A1</text>
<text x="87.6" y="76.2">A2</text>
<text x="87.6" y="77.8">A3</text>
<text x="98.7" y="76.2">DVCC</text>
<text x="98.9" y="74.5">AVCC</text>
<text x="105.5" y="73.8">7</text>
<text x="105.5" y="75.4">23</text>
<text x="9.9" y="78.7">4</text>
<text x="17.6" y="78.7">3</text>
<text x="30.7" y="83.6">22</text>
<text x="30.7" y="82">24</text>
<text x="30.7" y="80.3">26</text>
<text x="30.7" y="78.7">28</text>
<text x="35.2" y="82.7">NC24</text>
<text x="35.2" y="81">NC26</text>
<text x="35.2" y="79.4">OPT1</text>
<text x="49" y="82.7">MD5</text>
<text x="49" y="81.1">MD4</text>
<text x="49" y="79.4">MD3</text>
<text x="54.9" y="83.6">21</text>
<text x="54.9" y="82">23</text>
<text x="54.9" y="80.3">25</text>
<text x="54.9" y="78.7">27</text>
<text x="83" y="78.7">15</text>
<text x="83" y="80.3">14</text>
<text x="83" y="82">13</text>
<text x="83.1" y="83.6">11</text>
<text x="87.6" y="79.4">A4</text>
<text x="87.6" y="81.1">A5</text>
<text x="87.6" y="82.7">A6</text>
<text x="97.3" y="82.7">DIGOUT</text>
<text x="100.8" y="79.4">SE</text>
<text x="105.5" y="82">24</text>
<text x="105.5" y="78.7">19</text>
<text x="30.7" y="88.5">16</text>
<text x="30.7" y="86.9">18</text>
<text x="30.7" y="85.2">20</text>
<text x="35.2" y="89.2">NC16</text>
<text x="35.2" y="87.6">+5V18</text>
<text x="35.2" y="85.9">NC20</text>
<text x="35.2" y="84.3">MCSO</text>
<text x="47.3" y="87.6">GND17</text>
<text x="49" y="85.9">MD7</text>
<text x="49" y="84.3">MD6</text>
<text x="49.4" y="89.2">IOR</text>
<text x="54.9" y="88.5">15</text>
<text x="54.9" y="86.9">17</text>
<text x="54.9" y="85.2">19</text>
<text x="83" y="85.2">10</text>
<text x="83.8" y="88.5">8</text>
<text x="87.6" y="84.3">A7</text>
<text x="87.6" y="85.9">A8</text>
<text x="87.6" y="89.2">SBY</text>
<text x="98.8" y="85.9">OSC1</text>
<text x="98.8" y="87.6">OSC2</text>
<text x="105.5" y="85.2">27</text>
<text x="105.5" y="86.9">28</text>
<text x="30.7" y="93.4">10</text>
<text x="30.7" y="91.8">12</text>
<text x="30.7" y="90.1">14</text>
<text x="31.5" y="95">8</text>
<text x="35.2" y="94.1">NC10</text>
<text x="35.2" y="92.5">MINTR1</text>
<text x="35.2" y="90.8">MINTR0</text>
<text x="35.2" y="95.8">MPST</text>
<text x="48.1" y="90.8">IOWR</text>
<text x="49.1" y="92.5">MA0</text>
<text x="49.1" y="95.8">NC7</text>
<text x="49.1" y="94.1">NC9</text>
<text x="54.9" y="95">7</text>
<text x="54.9" y="93.4">9</text>
<text x="54.9" y="91.8">11</text>
<text x="54.9" y="90.1">13</text>
<text x="83" y="91.8">20</text>
<text x="83.8" y="90.1">9</text>
<text x="87.6" y="90.8">LRQ</text>
<text x="87.6" y="92.5">ALD</text>
<text x="97.2" y="92.5">SBYRST</text>
<text x="98.1" y="94.1">RESET</text>
<text x="105.5" y="91.8">25</text>
<text x="105.5" y="93.4">2</text>
<text x="262.4" y="95">CENT</text>
<text x="269.1" y="95.8">CENT</text>
<text x="31.5" y="99.9">2</text>
<text x="31.5" y="98.3">4</text>
<text x="31.5" y="96.7">6</text>
<text x="35.2" y="100.7">NC2</text>
<text x="35.2" y="99">+5V</text>
<text x="35.2" y="97.4">NC6</text>
<text x="47.4" y="97.4">RESET</text>
<text x="48.6" y="100.7">+12V</text>
<text x="48.9" y="99">GND</text>
<text x="54.9" y="99.9">1</text>
<text x="54.9" y="98.3">3</text>
<text x="54.9" y="96.7">5</text>
<text x="83" y="98.3">26</text>
<text x="83.8" y="101.6">4</text>
<text x="83.8" y="99.9">3</text>
<text x="87.6" y="100.7">DISABLE</text>
<text x="87.6" y="99">ROMCLK</text>
<text x="99.1" y="97.4">TEST</text>
<text x="105.5" y="96.7">22</text>
<text x="233.9" y="101.6">3</text>
<text x="236.3" y="99.9" transform="rotate(-90 236.3 99.9)">6</text>
<text x="239.6" y="101.6" transform="rotate(-90 239.6 101.6)">1</text>
<text x="241.2" y="101.6" transform="rotate(-90 241.2 101.6)">8</text>
<text x="83" y="106.5">12</text>
<text x="83.8" y="103.2">5</text>
<text x="83.8" y="104.9">6</text>
<text x="87.6" y="102.3">C1</text>
<text x="87.6" y="103.9">C2</text>
<text x="87.6" y="105.6">C3</text>
<text x="87.6" y="107.2">SEROUT</text>
<text x="233.9" y="104.9">2</text>
<text x="236.3" y="107.7" transform="rotate(-90 236.3 107.7)">4</text>
<text x="239.6" y="106.1" transform="rotate(-90 239.6 106.1)">7</text>
<text x="243.3" y="103.2">5</text>
<text x="261.7" y="103.2">1</text>
<text x="261.7" y="104.9">2</text>
<text x="83" y="108.1">21</text>
<text x="87.6" y="108.8">SERIN</text>
<text x="99.5" y="108.8">GND</text>
<text x="105.5" y="108.1">1</text>
<text x="143.9" y="111.4">3</text>
<text x="148" y="110.1" transform="rotate(-90 148 110.1)">8</text>
<text x="151.7" y="113">1</text>
<text x="143.9" y="114.7">2</text>
<text x="148" y="117.2" transform="rotate(-90 148 117.2)">4</text>
<text x="87.9" y="121.2">24</text>
<text x="88.7" y="122.9">1</text>
<text x="92.5" y="121.9">VCC</text>
<text x="92.5" y="123.6">CLK</text>
<text x="88.7" y="126.1">2</text>
<text x="88.7" y="127.8">3</text>
<text x="88.7" y="129.4">4</text>
<text x="88.7" y="131">5</text>
<text x="92.5" y="126.8">I1</text>
<text x="92.5" y="128.5">I2</text>
<text x="92.5" y="130.1">I3</text>
<text x="92.5" y="131.7">I4</text>
<text x="97.1" y="128.4">IO2</text>
<text x="97.1" y="130.1">IO3</text>
<text x="97.1" y="131.7">IO4</text>
<text x="97.5" y="126.8">O1</text>
<text x="102.3" y="126.1">23</text>
<text x="102.3" y="127.8">22</text>
<text x="102.3" y="129.4">21</text>
<text x="102.3" y="131">20</text>
<text x="130.9" y="131">5</text>
<text x="203.6" y="128.6" transform="rotate(-90 203.6 128.6)">1</text>
<text x="205.2" y="128.6" transform="rotate(-90 205.2 128.6)">2</text>
<text x="206.8" y="128.6" transform="rotate(-90 206.8 128.6)">3</text>
<text x="88.7" y="132.6">6</text>
<text x="88.7" y="134.3">7</text>
<text x="88.7" y="135.9">8</text>
<text x="88.7" y="137.5">9</text>
<text x="92.5" y="133.3">I5</text>
<text x="92.5" y="135">I6</text>
<text x="92.5" y="136.7">I7</text>
<text x="97.1" y="133.3">IO5</text>
<text x="97.1" y="135">IO6</text>
<text x="97.1" y="136.6">IO7</text>
<text x="102.3" y="132.6">19</text>
<text x="102.3" y="134.3">18</text>
<text x="102.3" y="135.9">17</text>
<text x="102.3" y="137.5">16</text>
<text x="130.9" y="134.3">6</text>
<text x="138.6" y="132.6">7</text>
<text x="192.2" y="137.5" transform="rotate(-90 192.2 137.5)">2</text>
<text x="197" y="137.5" transform="rotate(-90 197 137.5)">2</text>
<text x="87.9" y="140.8">13</text>
<text x="88" y="139.2">11</text>
<text x="92.5" y="138.3">I8</text>
<text x="92.5" y="139.9">I10</text>
<text x="92.5" y="141.6">I11</text>
<text x="95.8" y="139.9">IO(I)9</text>
<text x="96.7" y="141.5">O10</text>
<text x="97.5" y="138.3">O8</text>
<text x="102.3" y="139.2">15</text>
<text x="102.3" y="140.8">14</text>
<text x="192.2" y="142" transform="rotate(-90 192.2 142)">1</text>
<text x="197" y="142" transform="rotate(-90 197 142)">1</text>
<text x="87.9" y="144.1">10</text>
<text x="87.9" y="145.7">12</text>
<text x="92.5" y="144.8">GND2/I9</text>
<text x="92.5" y="146.4">GND</text>
<text x="172.5" y="149">CENT</text>
<text x="179.2" y="149.7">CENT</text>
</g>
<g font-size="1.1">
<text x="51.3" y="70.7">U$1</text>
<text x="246.3" y="74">SPEAKERPCB_MOUNT</text>
<text x="246.3" y="72.4">SP1</text>
<text x="45.4" y="103.5">SBX251SMALL</text>
</g>
<g font-size=".3">
<text x="160.4" y="67.6">SpiceOrder 1</text>
<text x="170.2" y="67.6">SpiceOrder 1</text>
<text x="160.4" y="72.5">SpiceOrder 2</text>
<text x="170.2" y="72.5">SpiceOrder 2</text>
<text x="225.8" y="92.1">SpiceOrder 1</text>
<text x="225.8" y="97">SpiceOrder 2</text>
<text x="251.4" y="104.4" transform="rotate(-90 251.4 104.4)">SpiceOrder 1</text>
<text x="256.3" y="104.4" transform="rotate(-90 256.3 104.4)">SpiceOrder 2</text>
<text x="163.6" y="136.3">SpiceOrder 2</text>
<text x="163.6" y="141.2">SpiceOrder 1</text>
</g>
</svg>
